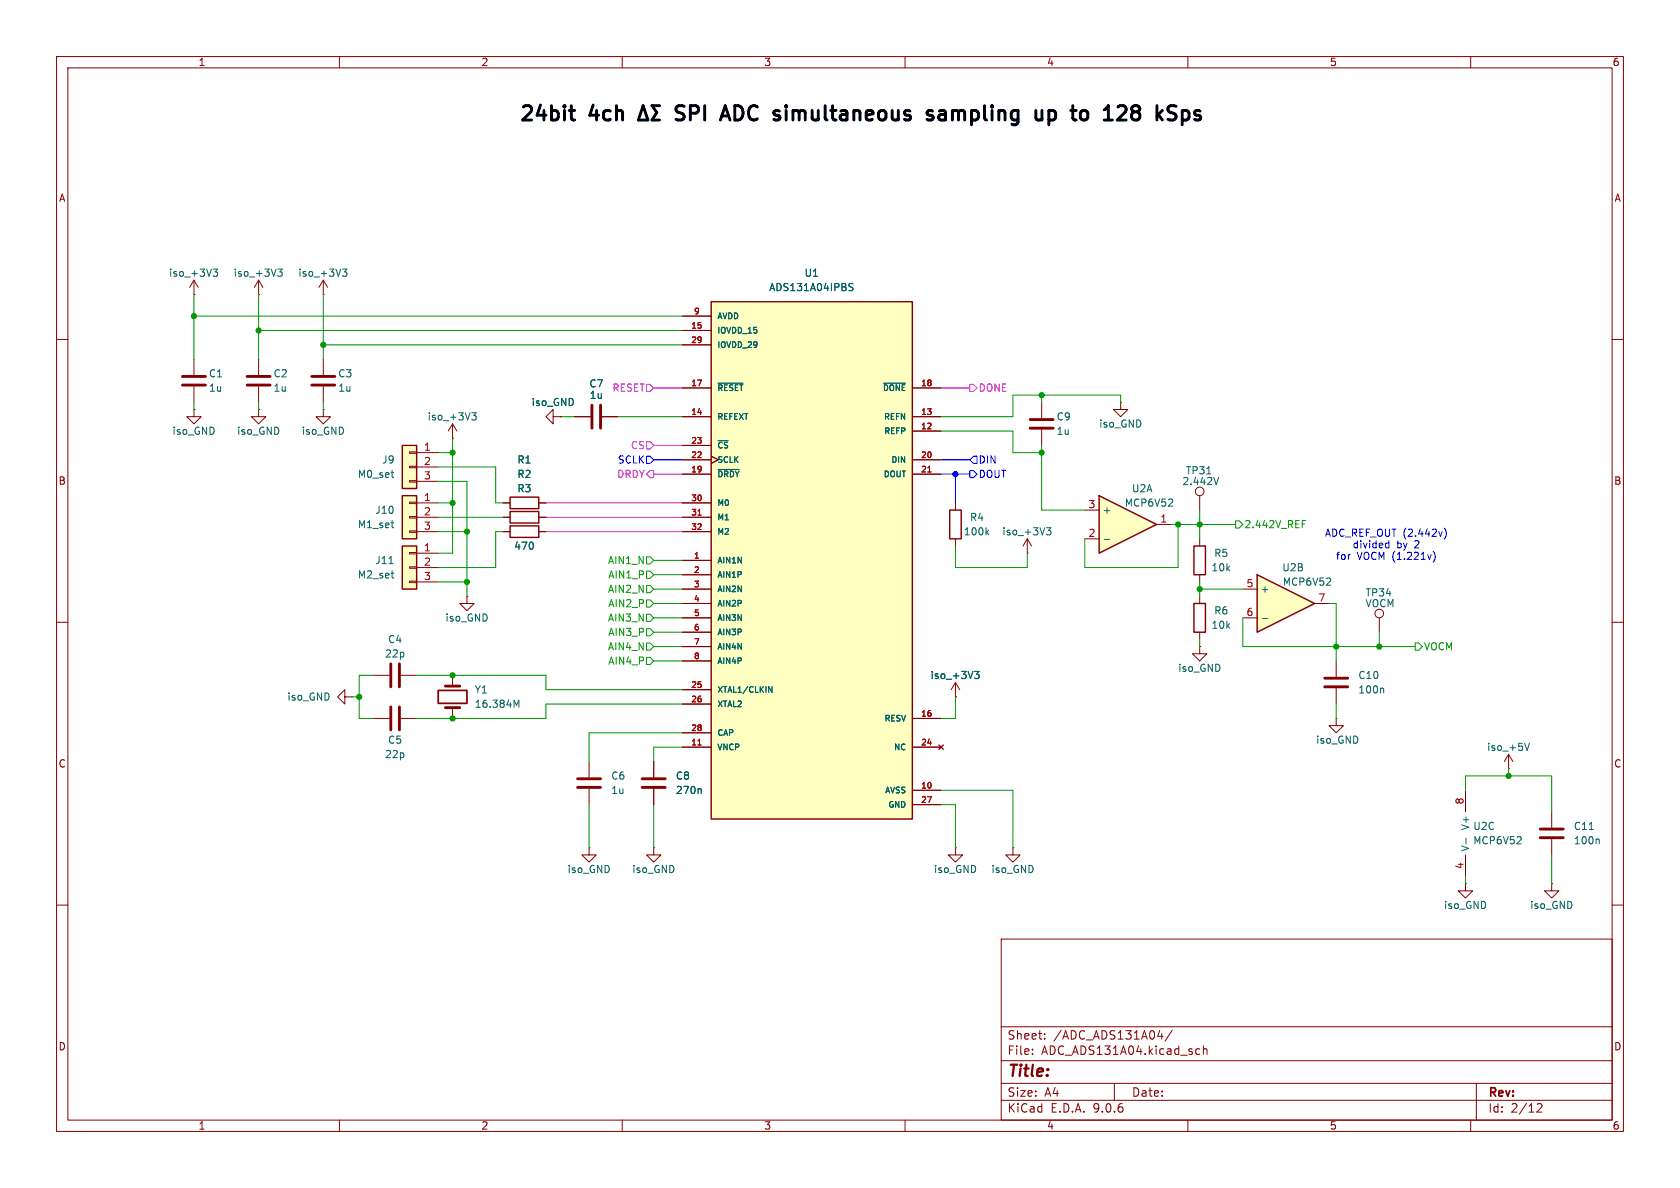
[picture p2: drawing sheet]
<svg xmlns="http://www.w3.org/2000/svg" width="297mm" height="210mm" viewBox="0 0 297 210" stroke-linecap="round" stroke-linejoin="round" font-family="sans-serif">
<g fill="none" stroke="#840000" stroke-width=".18">
<path d="M10 10h277v190h-277zM12 12h273v186h-273zM60 10v2M110 10v2M160 10v2M210 10v2M260 10v2M10 60h2M285 60h2M10 110h2M285 110h2M168.9 123.2h.1"/>
<path d="M168.9 120.7l-.8 1.2M168.9 120.7l.8 1.2M168.9 120.7v2.5M10 160h2M177 166h108v32h-108zM285 160h2M60 198v2M110 198v2M160 198v2M177 194.5h108M177 191.5h108M177 187.5h108"/>
<path d="M177 181.5h108M182.5 186.3v.1M182.5 185.5v.1M184.7 183.6v.1M184.7 182.8v.1M197 191.5v3M204.7 183.2h.9M205.4 182.7v1M207.2 182.1l-1.2 2M210 198v2M211.5 186.3h.6M211.5 185.5h.6"/>
<path d="M212.7 185.5l.3-.1 .3 .1 .1 .9M212.7 184.9v1.5M260 198v2M261 191.5v6.5M271.7 195.2l.6-.1 .2 .1 .1 .3-.9 1.1h.9"/>
</g>
<path d="M172.3 118.7h.8l-.4 .5 .3 .1v.5l-.2 .2-.4-.1" fill="none" stroke="#006464" stroke-width=".18"/>
<path d="M222.2 101.6l10.2 5.1-10.2 5.1z" fill="#ffffc2"/>
<path d="M211.1 106.7h2v5.1h-2zM222.2 101.6l10.2 5.1-10.2 5.1z" fill="none" stroke="#840000" stroke-width=".25"/>
<g fill="none" stroke="#840000" stroke-width=".18">
<path d="M45.7 52.1h.1M45.7 49.5l-.7 1.3M45.7 49.5l.8 1.3M45.7 49.5v2.6M184.1 71.1v2.8M184.1 75.9v2.8M198.1 71.1v1.3h1.3l-1.3 1.3-1.3-1.3h1.3M198.1 71.1h.1M212.1 114.3v1.3h1.3l-1.3 1.2-1.3-1.2h1.3M212.1 114.3h.1M212.1 105.4v1.3M212.1 111.8v1.2"/>
<path d="M219.7 104.1h2.5M219.7 109.2h2.5M232.4 106.7h2.5M259.1 139.7v3.8M266.7 135.9h.1M266.7 133.4l-.8 1.2M266.7 133.4l.8 1.2M266.7 133.4v2.5M259.1 156.2v1.3h1.2l-1.2 1.3-1.3-1.3h1.3M259.1 156.2h.1M259.1 151.1v3.8M274.3 156.2v1.3h1.3l-1.3 1.3-1.3-1.3h1.3"/>
<path d="M274.3 156.2h.1M274.3 143.5v2.8M274.3 148.3v2.8"/>
</g>
<path d="M49.1 47.6h.8l-.4 .5 .3 .1v.5l-.1 .1h-.5M223.2 109.3h.9M269.5 131.4l.5 1.3 .4-1.3M259.2 148.2v.9M281 146.6h.7M282.5 148.3l.2 .2v.7" fill="none" stroke="#006464" stroke-width=".18"/>
<path d="M182.1 74.2h4.1M182.1 75.7h4.1M272.3 146.6h4.1M272.3 148.1h4.1" fill="none" stroke="#840000" stroke-width=".51"/>
<path d="M71.1 78.7h2.6v7.7h-2.6z" fill="#ffffc2"/>
<path d="M71.1 78.7h2.6v7.7h-2.6z" fill="none" stroke="#840000" stroke-width=".25"/>
<g fill="none" stroke="#840000" stroke-width=".18">
<path d="M34.3 52.1h.1M34.3 49.5v2.6M34.3 49.5l-.8 1.3M34.3 49.5l.8 1.3M57.1 52.1h.1M57.1 49.5v2.6M57.1 49.5l-.7 1.3M57.1 49.5l.8 1.3M34.3 72.4v1.3h1.3l-1.3 1.2-1.3-1.2h1.3M34.3 72.4h.1M34.3 63.5v2.8M34.3 68.3v2.8"/>
<path d="M45.7 72.4v1.3h1.3l-1.3 1.2-1.3-1.2h1.3M45.7 72.4h.1M45.7 63.5v2.8M45.7 68.3v2.8M57.1 72.4v1.3h1.3l-1.3 1.2-1.2-1.2h1.2M57.1 72.4h.1M57.1 63.5v2.8M57.1 68.3v2.8M72.4 79.9h1.3v.2h-1.3zM80 77.5h.1M80 74.9l-.8 1.3M80 74.9l.8 1.3"/>
<path d="M80 74.9v2.6M97.8 73.7v-1.3l-1.3 1.3 1.3 1.2v-1.2h1.3M99.1 73.7h.1M101.6 73.7h2.8M106.4 73.7h2.8M72.4 82.4h1.3v.3h-1.3zM72.4 85h1.3v.2h-1.3zM73.7 80h3.8M73.7 82.6h3.8M73.7 85.1h3.8M212.1 87.6v2.6M236.2 116.8v2.8"/>
<path d="M104.1 134.6v2.8M104.1 139.4v2.8M115.6 134.6v2.8M115.6 139.4v2.8M236.2 121.7v2.8M104.1 149.9v1.2h1.3l-1.3 1.3-1.2-1.3h1.2M104.1 149.9h.1M115.6 149.9v1.2h1.2l-1.2 1.3-1.3-1.3h1.3M115.6 149.9h.1"/>
<circle cx="212.1" cy="86.9" r=".76"/>
</g>
<path d="M37.7 47.6h.8l-.5 .5 .4 .1v.5l-.2 .1h-.5M60.5 47.6h.8l-.4 .5 .4 .1v.5l-.2 .1h-.5M83.4 73h.8l-.4 .5 .3 .1v.5l-.2 .1h-.4M69.1 83.6h.5M69.5 84.4h.1M213.4 83.8h.7M215.4 84.4l-.4 1.3M123.8 139.4l.2 .2v.7M244.4 121.7l.2 .1v.7" fill="none" stroke="#006464" stroke-width=".18"/>
<g fill="none" stroke="#840000" stroke-width=".51">
<path d="M32.3 66.5h4M32.3 68.1h4M43.7 66.5h4.1M43.7 68.1h4.1M55.1 66.5h4.1M55.1 68.1h4.1M104.6 71.6v4.1M106.2 71.6v4.1M234.2 119.9h4.1M102.1 137.7h4.1M102.1 139.2h4.1M113.5 137.7h4.1"/>
<path d="M113.5 139.2h4.1M234.2 121.4h4.1"/>
</g>
<path d="M125.7 53.3h35.6v91.5h-35.6z" fill="#ffffc2"/>
<path d="M125.7 53.3h35.6v91.5h-35.6zM167.9 90.2h2v5.1h-2z" fill="none" stroke="#840000" stroke-width=".25"/>
<g fill="none" stroke="#840000" stroke-width=".18">
<path d="M120.6 55.9h5.1M120.6 58.4h5.1M120.6 61h5.1M120.6 68.6h5.1M120.6 73.7h5.1M120.6 78.7h5.1M161.3 68.6h5.1M161.3 73.7h5.1M161.3 76.2h5.1M120.6 81.3h5.1M120.6 83.8h5.1M120.6 88.9h5.1"/>
<path d="M120.6 91.4h5.1M120.6 94h5.1M120.6 99.1h5.1M125.7 80.6l1.3 .7-1.3 .6M161.3 81.3h5.1M161.3 83.8h5.1M168.9 88.9v1.3M168.9 95.3v1.2M120.6 101.6h5.1M120.6 104.1h5.1M120.6 106.7h5.1M120.6 109.2h5.1"/>
<path d="M120.6 111.8h5.1M120.6 114.3h5.1M120.6 116.8h5.1M120.6 121.9h5.1M120.6 124.5h5.1M120.6 129.5h5.1M120.6 132.1h5.1M161.3 132.1h5.1M161.3 127h5.1M161.3 139.7h5.1M166 131.7l.8 .8M166.8 131.7l-.8 .8"/>
<path d="M161.3 142.2h5.1M168.9 149.9v1.2h1.3l-1.3 1.3-1.3-1.3h1.3M168.9 149.9h.1M179.1 149.9v1.2h1.2l-1.2 1.3-1.3-1.3h1.3M179.1 149.9h.1"/>
</g>
<path d="M150.1 50.6l.6 .2 .1 .3-.2 .3-.5-.1M150.8 50.2l-.5-.1-.2 .1M126.9 67.7h4.4M126.9 77.9h1.8M156.2 67.7h3.9M126.9 83h3.8M174.4 94.1l.4 .5M174.8 93.7l-.5 .5M135.9 121.4l.6 1v-1" fill="none" stroke="#006464" stroke-width=".18"/>
<path d="M123.4 91.1h.6M164 83.4h.6M123.4 131.7h.6" fill="none" stroke="#a90000" stroke-width=".18"/>
<path d="M71.1 96.5h2.6v7.6h-2.6z" fill="#ffffc2"/>
<path d="M71.1 96.5h2.6v7.6h-2.6z" fill="none" stroke="#840000" stroke-width=".25"/>
<g fill="none" stroke="#840000" stroke-width=".18">
<path d="M72.4 97.7h1.3v.2h-1.3zM73.7 97.8h3.8M72.4 100.2h1.3v.3h-1.3zM72.4 102.7h1.3v.3h-1.3zM73.7 100.3h3.8M73.7 102.9h3.8M82.5 105.4v1.3h1.3l-1.3 1.3-1.2-1.3h1.2M82.5 105.4h.1M243.8 109.2v2.6"/>
<circle cx="243.8" cy="108.5" r=".76"/>
</g>
<path d="M68.8 99.6h.7M69.1 101.3h.5M69.5 102.2h.1" fill="none" stroke="#006464" stroke-width=".18"/>
<path d="M71.1 87.6h2.6v7.7h-2.6z" fill="#ffffc2"/>
<path d="M71.1 87.6h2.6v7.7h-2.6z" fill="none" stroke="#840000" stroke-width=".25"/>
<path d="M72.4 88.8h1.3v.2h-1.3zM72.4 91.3h1.3v.3h-1.3zM72.4 93.9h1.3v.2h-1.3zM73.7 88.9h3.8M73.7 91.4h3.8M73.7 94h3.8M61 123.2v-1.3l-1.3 1.3 1.3 1.3v-1.3h1.2M62.2 123.2h.1" fill="none" stroke="#840000" stroke-width=".18"/>
<path d="M69.1 92.4h.5M69.5 93.3h.1" fill="none" stroke="#006464" stroke-width=".18"/>
<path d="M194.3 87.6l10.2 5.1-10.2 5.1z" fill="#ffffc2"/>
<path d="M90.2 87.9h5v2h-5zM90.2 93h5v2h-5zM90.2 90.4h5v2.1h-5zM194.3 87.6l10.2 5.1-10.2 5.1zM211.1 96.5h2v5.1h-2z" fill="none" stroke="#840000" stroke-width=".25"/>
<g fill="none" stroke="#840000" stroke-width=".18">
<path d="M120.6 55.9h5.1M120.6 58.4h5.1M99.1 73.7h.1M101.6 73.7h2.8M106.4 73.7h2.8M120.6 73.7h5.1M120.6 61h5.1M120.6 68.6h5.1M120.6 78.7h5.1M161.3 73.7h5.1M161.3 68.6h5.1M161.3 76.2h5.1"/>
<path d="M88.9 88.9h1.3M88.9 94h1.3M88.9 91.4h1.3M95.2 88.9h1.3M95.2 94h1.3M95.2 91.4h1.3M120.6 88.9h5.1M120.6 94h5.1M120.6 91.4h5.1M120.6 81.3h5.1M120.6 83.8h5.1M120.6 99.1h5.1"/>
<path d="M125.7 80.6l1.3 .7-1.3 .6M161.3 81.3h5.1M161.3 83.8h5.1M181.6 97.8h.1M181.6 95.3l-.8 1.2M181.6 95.3l.8 1.2M181.6 95.3v2.5M191.8 90.2h2.5M191.8 95.3h2.5M204.5 92.7h2.5M212.1 95.3v1.2M66 119.4h2.8"/>
<path d="M70.9 119.4h2.8M80 119.4v1.9M120.6 101.6h5.1M120.6 104.1h5.1M120.6 106.7h5.1M120.6 109.2h5.1M120.6 111.8h5.1M120.6 114.3h5.1M120.6 116.8h5.1M212.1 101.6v1.3M66 127h2.8M70.9 127h2.8"/>
<path d="M80 125.1v1.9M115.6 134.6v2.8M115.6 139.4v2.8M120.6 121.9h5.1M120.6 124.5h5.1M120.6 129.5h5.1M120.6 132.1h5.1M161.3 127h5.1M161.3 132.1h5.1M161.3 139.7h5.1M166 131.7l.8 .8M166.8 131.7l-.8 .8"/>
<path d="M168.9 123.2h.1M236.2 127v1.3h1.3l-1.3 1.2-1.3-1.2h1.3M236.2 127h.1M161.3 142.2h5.1"/>
</g>
<path d="M150.1 50.6l.6 .2 .1 .3-.2 .3-.5-.1M150.8 50.2l-.5-.1-.2 .1M126.9 67.7h4.4M126.9 77.9h1.8M156.2 67.7h3.9M126.9 83h3.8M185 93.3h.8l-.4 .5 .3 .1v.5l-.2 .2-.4-.1M195.2 95.3h1M172.3 118.7h.8l-.4 .5 .3 .1v.5l-.2 .2-.4-.1M90.9 123.8l.4 .9 .4-.9v1.2M123.8 139.4l.2 .2v.7M135.9 121.4l.6 1v-1" fill="none" stroke="#006464" stroke-width=".18"/>
<path d="M69.1 117.3v4.1M70.6 117.3v4.1M69.1 125v4M70.6 125v4M78.7 125.1h2.6M78.7 121.3h2.6" fill="none" stroke="#840000" stroke-width=".51"/>
<path d="M77.5 122h5v2.3h-5z" fill="none" stroke="#840000" stroke-width=".3"/>
<g fill="none" stroke="#009600" stroke-width=".18">
<path d="M34.3 55.9h86.3M34.3 52.1v11.4M45.7 52.1v11.4M45.7 58.4h74.9M57.1 52.1v11.4M34.3 71.1v1.3M45.7 71.1v1.3M57.1 61h63.5M57.1 71.1v1.3M80 77.5v20.3h-2.5M99.1 73.7h2.5M109.2 73.7h11.4"/>
<path d="M166.4 76.2h12.7v3.8h5M184.1 69.9v1.2M184.1 78.7v11.5h7.7M198.1 71.1v-1.2h-19v3.8h-12.7M77.5 82.6h10.1v6.3h1.3M77.5 85.1h5v20.3M77.5 80h2.5M77.5 88.9h2.5M77.5 94h5M77.5 91.4h11.4M88.9 94h-1.3v6.3h-10.1M114.3 98.4h.6l.7 .7-.7 .6h-.6z"/>
<path d="M115.6 99.1h5M168.9 96.5v3.8h12.7v-2.5M207 92.7h11.4M208.3 92.7v7.6h-16.5v-5M212.1 90.2v5.1M218.4 92.1h.7l.6 .6-.6 .6h-.7zM230.2 92.6h.4M230.2 92h.6M66 119.4h-2.5v7.6h2.5M73.7 119.4h22.8v2.5h24.1M77.5 102.9h5M114.3 101h.6l.7 .6-.7 .6h-.6z"/>
<path d="M114.3 103.5h.6l.7 .6-.7 .7h-.6zM114.3 106h.6l.7 .7-.7 .6h-.6zM114.3 108.6h.6l.7 .6-.7 .7h-.6zM114.3 113.7h.6l.7 .6-.7 .6h-.6zM114.3 116.2h.6l.7 .6-.7 .7h-.6zM114.3 111.1h.6l.7 .7-.7 .6h-.6zM115.6 101.6h5M115.6 104.1h5M115.6 114.3h5M115.6 111.8h5M115.6 116.8h5M115.6 106.7h5"/>
<path d="M115.6 109.2h5M212.1 104.1h7.6M212.1 102.9v2.5M212.1 113v1.3M219.7 109.2v5.1h30.5M234.9 106.7h1.3v10.1M243.8 111.8v2.5M250.2 113.7h.6l.7 .6-.7 .6h-.6zM62.2 123.2h1.3M120.6 124.5h-24.1v2.5h-22.8M120.6 129.5h-16.5v5.1M120.6 132.1h-5v2.5"/>
<path d="M166.4 139.7h12.7v10.2M168.9 123.2v3.8h-2.5M236.2 124.5v2.5M259.1 139.7v-2.5h15.2v6.3M266.7 135.9v1.3M104.1 142.2v7.7M115.6 142.2v7.7M166.4 142.2h2.5v7.7M259.1 154.9v1.3M274.3 151.1v5.1"/>
</g>
<path d="M114.3 78.1h.6l.7 .6-.7 .7h-.6zM114.3 67.9h.6l.7 .7-.7 .6h-.6zM115.6 68.6h5M115.6 78.7h5M166.4 68.6h5M171.4 67.9h.7l.6 .7-.6 .6h-.7zM96.5 94h24.1M96.5 91.4h24.1M96.5 88.9h24.1M114.9 83.2h.7v1.3h-.7l-.6-.7zM115.6 83.8h5" fill="none" stroke="#c200c2" stroke-width=".18"/>
<path d="M114.3 80.6h.6l.7 .7-.7 .6h-.6zM115.6 81.3h5M166.4 81.3h5M166.4 83.8h5M168.9 83.8v5.1M171.4 83.2h.7l.6 .6-.6 .7h-.7zM172.1 80.6h.6v1.3h-.6l-.7-.6z" fill="none" stroke="#00f" stroke-width=".18"/>
<path d="M245 96.8h.5M245.5 95.6v1.2M253.4 97.4a1.46 1.46 0 0 1 0 2M255.3 93.4a1.46 1.46 0 0 1 0 1.9" fill="none" stroke="#0000c2" stroke-width=".18"/>
<g fill="none" stroke="#000" stroke-width=".51">
<path d="M100.6 19.5h1M101 18.7v2.2l.1 .2 .5 .1M113.7 18.7l.8 2.5h-1.7zM116.6 18.7h-1.3l.8 1.2-.8 1.3h1.3M120.6 18.7h-.6a.62 .62 0 0 0-.5 .6 .62 .62 0 0 0 .5 .6l.5 .1M128.2 18.7l.9 2.5M164.6 19.5l.3 .1M166.1 19.6l.2-.1 .7 .1 .2 .3v1.3M185.4 19.6l.7-.1 .5 .5v.7l-.2 .4-.3 .1-.7-.1M189.7 18.7v2.2M195.7 19l-.5 .4M201 18.7a.55 .55 0 0 1 .5 .5 .55 .55 0 0 1-.5 .6l.5 .5v.4l-.5 .5"/>
<path d="M212.2 19.6l-.7-.1-.3 .4 .1 .4 .9 .2 .1 .2-.1 .4-.3 .1-.7-.1M119.5 21.1l1 .1M127.6 20.5h1.2M164.6 20.4l.4 .3-.1 .4-.3 .1M167.2 20.1l-.9 .2a.5 .5 0 0 0-.4 .4 .5 .5 0 0 0 .4 .5l.9-.1M195.2 21.2h1.5"/>
</g>
<path d="M123.4 91.1h.6M164 83.4h.6M123.4 131.7h.6" fill="none" stroke="#a90000" stroke-width=".18"/>
<g fill="#009600" stroke="#009600" stroke-width=".18">
<circle cx="212.1" cy="92.7" r=".46"/>
<circle cx="208.3" cy="92.7" r=".46"/>
<circle cx="184.1" cy="69.9" r=".46"/>
<circle cx="184.1" cy="80" r=".46"/>
<circle cx="80" cy="88.9" r=".46"/>
<circle cx="80" cy="119.4" r=".46"/>
<circle cx="80" cy="127" r=".46"/>
<circle cx="236.2" cy="114.3" r=".46"/>
<circle cx="212.1" cy="104.1" r=".46"/>
<circle cx="243.8" cy="114.3" r=".46"/>
<circle cx="266.7" cy="137.2" r=".46"/>
<circle cx="57.1" cy="61" r=".46"/>
<circle cx="80" cy="80" r=".46"/>
<circle cx="34.3" cy="55.9" r=".46"/>
<circle cx="45.7" cy="58.4" r=".46"/>
<circle cx="82.5" cy="94" r=".46"/>
<circle cx="82.5" cy="102.9" r=".46"/>
<circle cx="63.5" cy="123.2" r=".46"/>
</g>
<circle cx="168.9" cy="83.8" r=".46" fill="#00f" stroke="#00f" stroke-width=".18"/>
<g font-size="3.5">
<text x="91.5" y="22.1">24bit</text>
<text x="104.3" y="22.1">4ch</text>
<text x="121.6" y="22.1">SPI</text>
<text x="130.7" y="22.1">ADC</text>
<text x="140.9" y="22.1">simultaneous</text>
<text x="169" y="22.1">sampling</text>
<text x="189.1" y="22.1">up</text>
<text x="196.7" y="22.1">to</text>
<text x="203.4" y="22.1">128</text>
</g>
<text font-size="2.8" fill="#840000" x="178" y="190.9">Title:</text>
<g font-size="2.1" fill="#840000">
<text x="178" y="184">Sheet:</text>
<text x="186.2" y="184">/ADC_ADS131A04/</text>
<text x="178" y="186.7">File:</text>
<text x="184.1" y="186.7">ADC_ADS131A04.kicad_sch</text>
<text x="178" y="196.9">KiCad</text>
<text x="178" y="194.1">Size:</text>
<text x="184.7" y="194.1">A4</text>
<text x="185.7" y="196.9">E.D.A.</text>
<text x="193.3" y="196.9">9.0.6</text>
<text x="200" y="194.1">Date:</text>
<text x="263" y="194.3">Rev:</text>
<text x="263" y="196.9">Id:</text>
<text x="267.1" y="196.9">2/12</text>
</g>
<g font-size="1.8" fill="#840000">
<text x="35" y="11.9">1</text>
<text x="85" y="11.9">2</text>
<text x="135" y="11.9">3</text>
<text x="185" y="11.9">4</text>
<text x="235" y="11.9">5</text>
<text x="285" y="11.9">6</text>
<text x="10.3" y="35.9">A</text>
<text x="285.3" y="35.9">A</text>
<text x="10.3" y="85.9">B</text>
<text x="285.3" y="85.9">B</text>
<text x="10.3" y="135.9">C</text>
<text x="285.3" y="135.9">C</text>
<text x="10.3" y="185.9">D</text>
<text x="285.3" y="185.9">D</text>
<text x="35" y="199.9">1</text>
<text x="85" y="199.9">2</text>
<text x="135" y="199.9">3</text>
<text x="185" y="199.9">4</text>
<text x="235" y="199.9">5</text>
<text x="285" y="199.9">6</text>
</g>
<g font-size="1.8" fill="#006464">
<text x="29.8" y="49.1">iso_+3V3</text>
<text x="41.2" y="49.1">iso_+3V3</text>
<text x="52.6" y="49.1">iso_+3V3</text>
<text x="135.9" y="51.7">ADS131A04IPBS</text>
<text x="142.1" y="49.1">U1</text>
<text x="36.8" y="66.9">C1</text>
<text x="36.8" y="69.4">1u</text>
<text x="48.3" y="66.9">C2</text>
<text x="48.3" y="69.4">1u</text>
<text x="59.7" y="66.9">C3</text>
<text x="59.7" y="69.4">1u</text>
<text x="93.9" y="72">iso_GND</text>
<text x="104.1" y="68.7">C7</text>
<text x="104.1" y="70.7">1u</text>
<text x="30.4" y="77.1">iso_GND</text>
<text x="41.8" y="77.1">iso_GND</text>
<text x="53.2" y="77.1">iso_GND</text>
<text x="75.5" y="74.5">iso_+3V3</text>
<text x="186.7" y="74.5">C9</text>
<text x="186.7" y="77.1">1u</text>
<text x="194.2" y="75.8">iso_GND</text>
<text x="67.5" y="82.1">J9</text>
<text x="91.4" y="82.1">R1</text>
<text x="63.2" y="84.7">M0_set</text>
<text x="91.4" y="87.2">R3</text>
<text x="91.4" y="84.7">R2</text>
<text x="198.7" y="89.8">MCP6V52</text>
<text x="200" y="87.2">U2A</text>
<text x="208.9" y="86">2.442V</text>
<text x="209.6" y="84">TP31</text>
<text x="63.2" y="93.6">M1_set</text>
<text x="66.3" y="91">J10</text>
<text x="170.3" y="94.8">100k</text>
<text x="171.4" y="92.3">R4</text>
<text x="177.1" y="94.8">iso_+3V3</text>
<text x="194.8" y="91">+</text>
<text x="66.3" y="99.9">J11</text>
<text x="90.8" y="97.4">470</text>
<text x="214.1" y="101.2">10k</text>
<text x="214.6" y="98.7">R5</text>
<text x="226.6" y="101.2">U2B</text>
<text x="63.2" y="102.5">M2_set</text>
<text x="222.8" y="105">+</text>
<text x="226.7" y="103.7">MCP6V52</text>
<text x="241.3" y="107.5">VOCM</text>
<text x="241.3" y="105.6">TP34</text>
<text x="68.5" y="113.9">C4</text>
<text x="78.6" y="110.1">iso_GND</text>
<text x="214.1" y="111.4">10k</text>
<text x="214.6" y="108.8">R6</text>
<text x="68" y="116.4">22p</text>
<text x="208.2" y="119">iso_GND</text>
<text x="50.7" y="124.1">iso_GND</text>
<text x="83.8" y="122.8">Y1</text>
<text x="83.8" y="125.3">16.384M</text>
<text x="164.4" y="120.2">iso_+3V3</text>
<text x="240" y="122.8">100n</text>
<text x="240" y="120.2">C10</text>
<text x="68.5" y="131.7">C5</text>
<text x="232.6" y="131.7">iso_GND</text>
<text x="68" y="134.2">22p</text>
<text x="262.8" y="132.9">iso_+5V</text>
<text x="108" y="138">C6</text>
<text x="108" y="140.6">1u</text>
<text x="119.4" y="138">C8</text>
<text x="119.4" y="140.6">270n</text>
<text x="259.9" y="146.9" transform="rotate(-90 259.9 146.9)">V+</text>
<text x="260.4" y="149.5">MCP6V52</text>
<text x="260.4" y="146.9">U2C</text>
<text x="278.1" y="149.5">100n</text>
<text x="278.1" y="146.9">C11</text>
<text x="100.2" y="154.5">iso_GND</text>
<text x="111.7" y="154.5">iso_GND</text>
<text x="165" y="154.5">iso_GND</text>
<text x="175.2" y="154.5">iso_GND</text>
<text x="259.9" y="150.6" transform="rotate(-90 259.9 150.6)">V-</text>
<text x="255.2" y="160.9">iso_GND</text>
<text x="270.4" y="160.9">iso_GND</text>
</g>
<g font-size="1.8" fill="#c200c2">
<text x="108.2" y="69.4">RESET</text>
<text x="172.9" y="69.4">DONE</text>
<text x="111.4" y="79.6">CS</text>
<text x="109" y="84.7">DRDY</text>
</g>
<g font-size="1.8" fill="#a90000">
<text x="74.9" y="79.8">1</text>
<text x="74.9" y="82.3">2</text>
<text x="74.9" y="84.8">3</text>
<text x="74.9" y="88.6">1</text>
<text x="192.3" y="89.9">3</text>
<text x="74.9" y="91.2">2</text>
<text x="74.9" y="93.7">3</text>
<text x="192.3" y="95">2</text>
<text x="205" y="92.5">1</text>
<text x="74.9" y="97.5">1</text>
<text x="74.9" y="100.1">2</text>
<text x="74.9" y="102.6">3</text>
<text x="220.3" y="103.9">5</text>
<text x="233" y="106.4">7</text>
<text x="220.3" y="109">6</text>
<text x="258.8" y="142.3" transform="rotate(-90 258.8 142.3)">8</text>
<text x="258.8" y="153.7" transform="rotate(-90 258.8 153.7)">4</text>
</g>
<g font-size="1.8" fill="#00f">
<text x="109.1" y="82.1">SCLK</text>
<text x="172.9" y="82.1">DIN</text>
<text x="172.9" y="84.7">DOUT</text>
</g>
<g font-size="1.8" fill="#009600">
<text x="219.9" y="93.6">2.442V_REF</text>
<text x="107.4" y="99.9">AIN1_N</text>
<text x="107.4" y="105">AIN2_N</text>
<text x="107.4" y="102.5">AIN1_P</text>
<text x="107.4" y="107.5">AIN2_P</text>
<text x="107.4" y="110.1">AIN3_N</text>
<text x="107.4" y="112.6">AIN3_P</text>
<text x="107.4" y="115.2">AIN4_N</text>
<text x="107.4" y="117.7">AIN4_P</text>
<text x="251.7" y="115.2">VOCM</text>
</g>
<g font-size="1.8" fill="#0000c2">
<text x="234.1" y="95.1">ADC_REF_OUT (2.442v)</text>
<text x="236.1" y="99.2">for</text>
<text x="239" y="97.1">divided</text>
<text x="239.9" y="99.2">VOCM (1.221v)</text>
<text x="246.9" y="97.1">by</text>
<text x="250.2" y="97.1">2</text>
</g>
<g font-size="1.4" fill="#a90000">
<text x="122.1" y="58.2">15</text>
<text x="122.6" y="55.6">9</text>
<text x="122.1" y="60.7">29</text>
<text x="122.1" y="68.3">17</text>
<text x="162.7" y="68.3">18</text>
<text x="122.1" y="73.4">14</text>
<text x="162.7" y="73.4">13</text>
<text x="162.7" y="75.9">12</text>
<text x="122.1" y="78.5">23</text>
<text x="122.1" y="81">22</text>
<text x="122.1" y="83.6">19</text>
<text x="162.7" y="81">20</text>
<text x="162.7" y="83.6">21</text>
<text x="122.1" y="88.6">30</text>
<text x="122.1" y="91.2">31</text>
<text x="122.1" y="93.7">32</text>
<text x="122.6" y="98.8">1</text>
<text x="122.6" y="101.3">2</text>
<text x="122.6" y="103.9">3</text>
<text x="122.6" y="106.4">4</text>
<text x="122.6" y="109">5</text>
<text x="122.6" y="111.5">6</text>
<text x="122.6" y="114">7</text>
<text x="122.6" y="116.6">8</text>
<text x="122.1" y="121.7">25</text>
<text x="122.1" y="124.2">26</text>
<text x="122.1" y="129.3">28</text>
<text x="122.1" y="131.8">11</text>
<text x="162.7" y="126.7">16</text>
<text x="162.7" y="131.8">24</text>
<text x="162.7" y="139.4">10</text>
<text x="162.7" y="142">27</text>
</g>
<g font-size="1.4" fill="#006464">
<text x="126.7" y="56.6">AVDD</text>
<text x="126.7" y="59.2">IOVDD_15</text>
<text x="126.7" y="61.7">IOVDD_29</text>
<text x="126.7" y="69.3">~{RESET}</text>
<text x="156" y="69.3">~{DONE}</text>
<text x="126.7" y="74.4">REFEXT</text>
<text x="156.1" y="74.4">REFN</text>
<text x="156.2" y="76.9">REFP</text>
<text x="126.7" y="79.5">~{CS}</text>
<text x="126.7" y="82">SCLK</text>
<text x="157.5" y="82">DIN</text>
<text x="126.7" y="84.6">~{DRDY}</text>
<text x="126.7" y="89.6">M0</text>
<text x="156.1" y="84.6">DOUT</text>
<text x="126.7" y="92.2">M1</text>
<text x="126.7" y="94.7">M2</text>
<text x="126.7" y="99.8">AIN1N</text>
<text x="126.7" y="102.3">AIN1P</text>
<text x="126.7" y="104.9">AIN2N</text>
<text x="126.7" y="107.4">AIN2P</text>
<text x="126.7" y="110">AIN3N</text>
<text x="126.7" y="112.5">AIN3P</text>
<text x="126.7" y="115">AIN4N</text>
<text x="126.7" y="117.6">AIN4P</text>
<text x="126.7" y="122.7">XTAL1/CLKIN</text>
<text x="126.7" y="125.2">XTAL2</text>
<text x="126.7" y="130.3">CAP</text>
<text x="156.2" y="127.7">RESV</text>
<text x="126.7" y="132.8">VNCP</text>
<text x="157.9" y="132.8">NC</text>
<text x="156.3" y="140.4">AVSS</text>
<text x="156.9" y="143">GND</text>
</g>
</svg>
